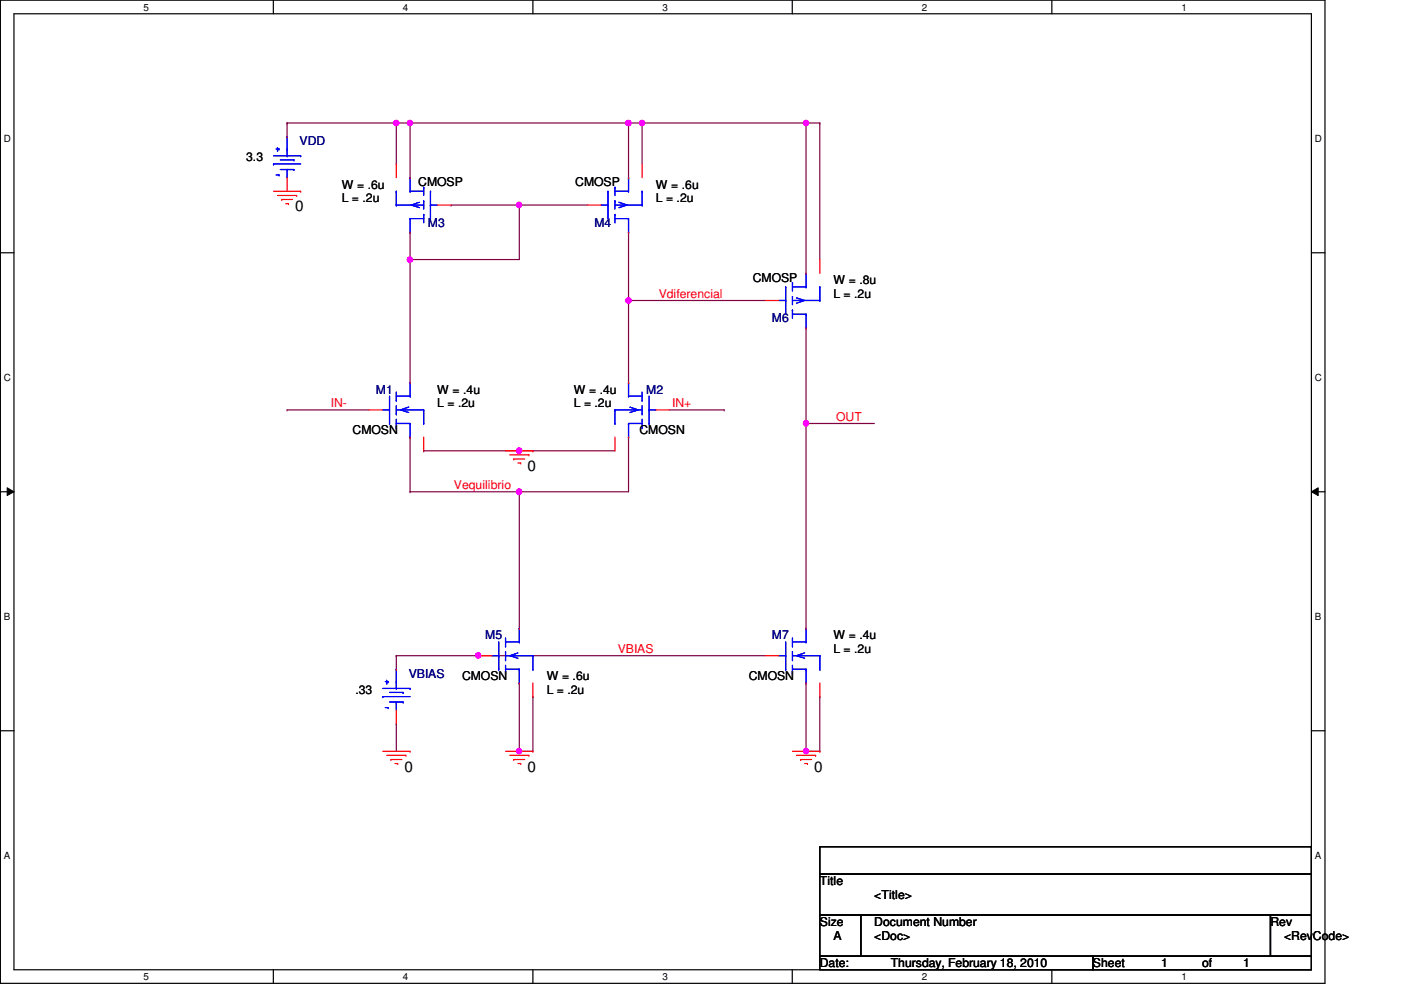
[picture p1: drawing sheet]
<svg xmlns="http://www.w3.org/2000/svg" width="297mm" height="210mm" viewBox="0 0 297 210" stroke-linecap="round" stroke-linejoin="round" font-family="sans-serif">
<path d="M.1 0h280.8v208.5h-280.8zM3 2.9h275v202.7h-275z" fill="none" stroke="#000" stroke-width=".25"/>
<g fill="#fff">
<path d="M30.4 .3h1.2v2.4h-1.2z"/>
<path d="M30.4 205.9h1.2v2.3h-1.2z"/>
</g>
<path d="M58 0v2.9M58 205.6v2.9" fill="none" stroke="#000" stroke-width=".25"/>
<g fill="#fff">
<path d="M85.4 .3h1.2v2.4h-1.2z"/>
<path d="M85.4 205.9h1.2v2.3h-1.2z"/>
</g>
<path d="M113 0v2.9M113 205.6v2.9" fill="none" stroke="#000" stroke-width=".25"/>
<g fill="#fff">
<path d="M140.5 .3h1.1v2.4h-1.1z"/>
<path d="M140.5 205.9h1.1v2.3h-1.1z"/>
</g>
<path d="M168 0v2.9M168 205.6v2.9" fill="none" stroke="#000" stroke-width=".25"/>
<g fill="#fff">
<path d="M195.4 .3h1.2v2.4h-1.2z"/>
<path d="M195.4 205.9h1.2v2.3h-1.2z"/>
</g>
<path d="M223 0v2.9M223 205.6v2.9" fill="none" stroke="#000" stroke-width=".25"/>
<g fill="#fff">
<path d="M250.5 .3h1.1v2.4h-1.1z"/>
<path d="M250.5 205.9h1.1v2.3h-1.1z"/>
<path d="M.8 28.2h1.5v2.4h-1.5z"/>
<path d="M278.8 28.2h1.4v2.4h-1.4z"/>
<path d="M.8 78.9h1.5v2.3h-1.5z"/>
<path d="M278.8 78.9h1.4v2.3h-1.4z"/>
</g>
<path d="M.1 53.6h2.9M278 53.6h2.9" fill="none" stroke="#000" stroke-width=".25"/>
<g fill="#fff">
<path d="M.8 129.6h1.4v2.3h-1.4z"/>
<path d="M278.8 129.6h1.3v2.3h-1.3z"/>
</g>
<path d="M.1 104.3h2.9M278 104.3h2.9" fill="none" stroke="#000" stroke-width=".25"/>
<path d="M1.5 103.4l1.5 .9-1.5 .8zM278 104.3l1.5-.9v1.7z" fill="#000"/>
<path d="M1.5 103.4l1.5 .9-1.5 .8zM278 104.3l1.5-.9v1.7z" fill="none" stroke="#000" stroke-width=".21"/>
<g fill="#fff">
<path d="M.8 180.3h1.4v2.3h-1.4z"/>
<path d="M278.8 180.3h1.3v2.3h-1.3z"/>
</g>
<path d="M.1 154.9h2.9M278 154.9h2.9" fill="none" stroke="#000" stroke-width=".25"/>
<path d="M86.9 26.1h.1M86.9 26.1h46.4" fill="none" stroke="#800040" stroke-width=".25"/>
<circle cx="133.2" cy="26.1" r=".56" fill="#f0f"/>
<circle cx="133.2" cy="26.1" r=".56" fill="none" stroke="#f0f" stroke-width=".25"/>
<circle cx="86.9" cy="26.1" r=".56" fill="#f0f"/>
<circle cx="86.9" cy="26.1" r=".56" fill="none" stroke="#f0f" stroke-width=".25"/>
<path d="M133.3 26.1h.1M133.3 26.1h2.8M136.1 26.1h.1M136.1 26.1v8.7M170.9 26.1h.1M170.9 26.1h2.9M173.8 26.1h.1M173.8 26.1v28.9" fill="none" stroke="#800040" stroke-width=".25"/>
<circle cx="170.9" cy="26.1" r=".56" fill="#f0f"/>
<circle cx="170.9" cy="26.1" r=".56" fill="none" stroke="#f0f" stroke-width=".25"/>
<path d="M136.1 26.1h.1M136.1 26.1h34.8M170.9 26.1h.1M170.9 26.1v31.9" fill="none" stroke="#800040" stroke-width=".25"/>
<circle cx="136.1" cy="26.1" r=".56" fill="#f0f"/>
<circle cx="136.1" cy="26.1" r=".56" fill="none" stroke="#f0f" stroke-width=".25"/>
<path d="M133.3 63.7h.1M133.3 63.7h28.9M170.9 69.5h.1M170.9 69.5v20.3M170.9 89.8h.1M170.9 89.8h14.5" fill="none" stroke="#800040" stroke-width=".25"/>
<circle cx="133.2" cy="63.7" r=".56" fill="#f0f"/>
<circle cx="133.2" cy="63.7" r=".56" fill="none" stroke="#f0f" stroke-width=".25"/>
<path d="M86.9 55h.1M86.9 55v26.1M110.1 43.5h.1M110.1 43.5h14.5M110.1 43.5v11.5" fill="none" stroke="#800040" stroke-width=".25"/>
<circle cx="110.1" cy="43.4" r=".56" fill="#f0f"/>
<circle cx="110.1" cy="43.4" r=".56" fill="none" stroke="#f0f" stroke-width=".25"/>
<path d="M86.9 55h.1M86.9 55h23.2" fill="none" stroke="#800040" stroke-width=".25"/>
<circle cx="86.9" cy="55" r=".56" fill="#f0f"/>
<circle cx="86.9" cy="55" r=".56" fill="none" stroke="#f0f" stroke-width=".25"/>
<path d="M86.9 49.2h.1M86.9 49.2v5.8M95.6 43.5h.1M95.6 43.5h14.5M133.3 49.2h.1M133.3 49.2v14.5M86.9 92.7h.1M86.9 92.7v11.6M110.1 104.3h.1M110.1 104.3h23.2" fill="none" stroke="#800040" stroke-width=".25"/>
<circle cx="110" cy="104.2" r=".56" fill="#f0f"/>
<circle cx="110" cy="104.2" r=".56" fill="none" stroke="#f0f" stroke-width=".25"/>
<path d="M110.1 95.6h.1M110.1 95.6h20.3M133.3 92.7h.1M133.3 92.7v11.6" fill="none" stroke="#800040" stroke-width=".25"/>
<circle cx="110.1" cy="95.5" r=".56" fill="#f0f"/>
<circle cx="110.1" cy="95.5" r=".56" fill="none" stroke="#f0f" stroke-width=".25"/>
<path d="M133.3 63.7h.1M133.3 63.7v17.4M170.9 89.8h.1M170.9 89.8v43.4M110.1 104.3h.1M110.1 104.3v28.9" fill="none" stroke="#800040" stroke-width=".25"/>
<circle cx="170.9" cy="89.8" r=".56" fill="#f0f"/>
<circle cx="170.9" cy="89.8" r=".56" fill="none" stroke="#f0f" stroke-width=".25"/>
<path d="M101.4 139h.1M101.4 139h60.8" fill="none" stroke="#800040" stroke-width=".25"/>
<circle cx="101.4" cy="139" r=".56" fill="#f0f"/>
<circle cx="101.4" cy="139" r=".56" fill="none" stroke="#f0f" stroke-width=".25"/>
<path d="M89.8 95.6h.1M89.8 95.6h20.3M86.9 104.3h.1M86.9 104.3h23.2M110.1 144.8h.1M110.1 159.3h.1M110.1 144.8v14.5M113 147.7h.1M113 147.7v11.6h-2.9" fill="none" stroke="#800040" stroke-width=".25"/>
<circle cx="110.1" cy="159.3" r=".56" fill="#f0f"/>
<circle cx="110.1" cy="159.3" r=".56" fill="none" stroke="#f0f" stroke-width=".25"/>
<path d="M170.9 159.3h.1M170.9 144.8v14.5M173.8 147.7h.1M173.8 147.7v11.6" fill="none" stroke="#800040" stroke-width=".25"/>
<circle cx="170.9" cy="159.3" r=".56" fill="#f0f"/>
<circle cx="170.9" cy="159.3" r=".56" fill="none" stroke="#f0f" stroke-width=".25"/>
<path d="M84 26.1h.1M84 26.1h2.9M86.9 26.1h.1M86.9 26.1v11.6M84 139h.1M84 139h17.4M170.9 159.3h.1M170.9 159.3h2.9" fill="none" stroke="#800040" stroke-width=".25"/>
<circle cx="84" cy="26.1" r=".56" fill="#f0f"/>
<circle cx="84" cy="26.1" r=".56" fill="none" stroke="#f0f" stroke-width=".25"/>
<g fill="none" stroke="#800040" stroke-width=".25">
<path d="M60.9 26.1h.1M60.9 26.1h23.1v8.7M60.9 26.1v2.9M84 34.8h.1M133.3 26.1h.1M133.3 26.1v11.6M60.9 86.9h.1M60.9 86.9h17.3M141.9 86.9h11.6M153.5 86.9h.1M84 139h.1M84 139v2.9"/>
<path d="M84 153.5h.1M84 153.5v5.8"/>
</g>
<g fill="none" stroke="#f00" stroke-width=".25">
<path d="M60.9 29h.1M60.9 37.7v2.9M84 34.8v2.9M86.9 37.7h.1M133.3 37.7h.1M136.1 34.8v2.9M58 40.6h5.8M58.8 41.4h4.1M59.7 42.3h.1M59.7 42.3h2.3M60.6 43.2h.6M61.2 43.2h.1"/>
<path d="M62.9 41.4h.1M63.8 40.6h.1M86.9 49.2h.1M92.7 43.5h2.9M124.6 43.5h2.9M133.3 49.2h.1M170.9 58h.1M173.8 55v3M162.2 63.7h2.9M170.9 69.5h.1M78.2 86.9h2.9M86.9 92.7h.1"/>
<path d="M86.9 81.1h.1M89.8 92.7v2.9M107.2 95.6h5.8M108.1 96.4h4M108.9 97.3h.1M108.9 97.3h2.3M109.8 98.2h.6M110.4 98.2h.1M112.1 96.4h.1M113 95.6h.1M130.4 92.7v2.9M133.3 92.7h.1"/>
<path d="M133.3 81.1h.1M139.1 86.9h2.8M101.4 139h2.9M110.1 133.2h.1M162.2 139h2.9M170.9 133.2h.1M81.1 159.3h5.8M84 141.9h.1M84 150.6v2.9M86.9 159.3h.1M107.2 159.3h5.8M110.1 144.8h.1"/>
<path d="M113 159.3h.1M113 144.8v2.9M168 159.3h5.8M170.9 144.8h.1M173.8 159.3h.1M173.8 144.8v2.9M82 160.1h4.1M82.9 161h.1M82.9 161h2.3M83.7 161.9h.6M84.3 161.9h.1M86.1 160.1h.1"/>
<path d="M108.1 160.1h4M108.9 161h.1M108.9 161h2.3M109.8 161.9h.6M110.4 161.9h.1M112.1 160.1h.1M168.9 160.1h4M169.8 161h.1M169.8 161h2.3M170.6 161.9h.6M171.2 161.9h.1M172.9 160.1h.1"/>
</g>
<path d="M173.8 179.5h104.2v5.8h-104.2zM173.8 185.3h104.2v8.7h-104.2zM173.8 194h8.7v8.7h-8.7zM182.5 194h86.9v8.7h-86.9zM269.4 194h8.6v8.7h-8.6zM173.8 202.7h57.9v2.9h-57.9zM231.7 202.7h46.3v2.9h-46.3z" fill="none" stroke="#000" stroke-width=".25"/>
<g fill="none" stroke="#00f" stroke-width=".25">
<path d="M58 34.8h.1M58 34.8h5.8M58 33h5.8M58.5 31.6h.6M58.5 37.1h.6M58.8 31.9h.1M58.8 31.3v.6M59.1 31.6h.1M59.1 37.1h.1M59.4 33.9h2.9M59.4 35.9h2.9M60.9 33h.1"/>
<path d="M60.9 35.9h.1M60.9 29h.1M60.9 29v4M60.9 35.9v1.8M62.3 33.9h.1M62.3 35.9h.1M63.8 33h.1M86.9 37.7h.1M86.9 37.7v2.9M89.8 39.7h.1M89.8 39.7v1.7M130.4 39.7h.1"/>
<path d="M130.4 39.7v1.7M133.3 37.7h.1M133.3 37.7v2.9M84 40.6h.1M84 43.5h.1M84 40.6v2.9M84 43.5h5.8M86.9 40.6h.1M86.9 46.4h.1M86.9 49.2h.1M86.9 40.6h2.9M86.9 46.4h2.9"/>
<path d="M86.9 46.4v2.8M88.9 42.9l-1.7 .6 1.7 .5M89.8 45.5h.1M89.8 42.6h.1M89.8 42.6v1.7M89.8 45.5v1.7M91.3 40.6h.1M91.3 43.5h.1M91.3 40.6v5.8M91.3 43.5h1.4M127.5 43.5h1.4M128.9 40.6h.1"/>
<path d="M128.9 43.5h.1M128.9 40.6v5.8M130.4 45.5h.1M130.4 42.6h.1M130.4 42.6v1.7M130.4 45.5v1.7M130.4 40.6h2.9M130.4 46.4h2.9M130.4 43.5h5.7M131.2 42.9l1.8 .6-1.8 .5M133.3 40.6h.1M133.3 46.4h.1"/>
<path d="M133.3 49.2h.1M133.3 46.4v2.8M136.1 40.6h.1M136.1 43.5h.1M136.1 40.6v2.9M168 59.9h.1M168 59.9v1.8M170.9 58h.1M170.9 58v2.8M165.1 63.7h1.5M166.6 60.8h.1M166.6 63.7h.1"/>
<path d="M166.6 60.8v5.8M168 65.7h.1M168 62.9h.1M168 60.8h2.9M168 66.6h2.9M168 63.7h5.8M168 62.9v1.7M168 65.7v1.8M168.9 63.2l1.7 .5-1.7 .6M170.9 60.8h.1M170.9 66.6h.1M170.9 69.5h.1"/>
<path d="M170.9 66.6v2.9M173.8 60.8h.1M173.8 63.7h.1M173.8 60.8v2.9M81.1 86.9h1.5M82.6 89.8h.1M82.6 86.9h.1M82.6 84v5.8M84 84.9h.1M84 87.8h.1M84 90.7h.1M84 89.8h2.9"/>
<path d="M84 84h2.9M84 86.9h5.8M84 83.1v1.8M84 86v1.8M84 88.9v1.8M86.7 86.3l-1.8 .6 1.8 .6M86.9 89.8h.1M86.9 84h.1M86.9 92.7h.1M86.9 81.1h.1M86.9 81.1v2.9M86.9 89.8v2.9"/>
<path d="M89.8 89.8h.1M89.8 86.9h.1M89.8 86.9v2.9M130.4 89.8h.1M130.4 86.9h.1M130.4 86.9v2.9M130.4 86.9h5.7M133.3 89.8h.1M133.3 84h.1M133.3 92.7h.1M133.3 81.1h.1M133.3 89.8h2.8"/>
<path d="M133.3 84h2.8M133.3 81.1v2.9M133.3 89.8v2.9M133.6 86.3l1.7 .6-1.7 .6M136.1 84.9h.1M136.1 87.8h.1M136.1 90.7h.1M136.1 83.1v1.8M136.1 86v1.8M136.1 88.9v1.8M137.6 89.8h.1M137.6 86.9h.1"/>
<path d="M137.6 84v5.8M137.6 86.9h1.5M104.3 139h1.4M105.7 139h.1M105.7 136.1v5.8M107.2 137h.1M107.2 139.9h.1M107.2 136.1h2.9M107.2 139h5.8M107.2 135.3v1.7M107.2 138.1v1.8M109.8 138.4l-1.7 .6 1.7 .6"/>
<path d="M110.1 136.1h.1M110.1 133.2h.1M110.1 133.2v2.9M113 139h.1M113 139v2.9M165.1 139h1.5M166.6 139h.1M166.6 136.1v5.8M168 137h.1M168 139.9h.1M168 136.1h2.9M168 139h5.8"/>
<path d="M168 135.3v1.7M168 138.1v1.8M170.6 138.4l-1.7 .6 1.7 .6M170.9 136.1h.1M170.9 133.2h.1M170.9 133.2v2.9M173.8 139h.1M173.8 139v2.9M81.1 147.7h.1M81.1 147.7h5.8M81.1 146h5.8M81.7 144.5h.6"/>
<path d="M81.7 150h.6M82 144.8h.1M82 144.2v.6M82.3 144.5h.1M82.3 150h.1M82.6 146.8h2.9M82.6 148.8h2.9M84 146h.1M84 148.8h.1M84 141.9h.1M84 141.9v4.1M84 148.8v1.8"/>
<path d="M85.5 146.8h.1M85.5 148.8h.1M86.9 146h.1M105.7 141.9h.1M107.2 142.8h.1M107.2 141.9h2.9M107.2 141.1v1.7M110.1 141.9h.1M110.1 144.8h.1M110.1 141.9v2.9M113 141.9h.1M166.6 141.9h.1"/>
<path d="M168 142.8h.1M168 141.9h2.9M168 141.1v1.7M170.9 141.9h.1M170.9 144.8h.1M170.9 141.9v2.9M173.8 141.9h.1"/>
</g>
<circle cx="133.2" cy="26.1" r=".56" fill="#f0f"/>
<circle cx="133.2" cy="26.1" r=".56" fill="none" stroke="#f0f" stroke-width=".25"/>
<circle cx="86.9" cy="26.1" r=".56" fill="#f0f"/>
<circle cx="86.9" cy="26.1" r=".56" fill="none" stroke="#f0f" stroke-width=".25"/>
<circle cx="170.9" cy="26.1" r=".56" fill="#f0f"/>
<circle cx="170.9" cy="26.1" r=".56" fill="none" stroke="#f0f" stroke-width=".25"/>
<circle cx="136.1" cy="26.1" r=".56" fill="#f0f"/>
<circle cx="136.1" cy="26.1" r=".56" fill="none" stroke="#f0f" stroke-width=".25"/>
<circle cx="133.2" cy="63.7" r=".56" fill="#f0f"/>
<circle cx="133.2" cy="63.7" r=".56" fill="none" stroke="#f0f" stroke-width=".25"/>
<circle cx="110.1" cy="43.4" r=".56" fill="#f0f"/>
<circle cx="110.1" cy="43.4" r=".56" fill="none" stroke="#f0f" stroke-width=".25"/>
<circle cx="86.9" cy="55" r=".56" fill="#f0f"/>
<circle cx="86.9" cy="55" r=".56" fill="none" stroke="#f0f" stroke-width=".25"/>
<circle cx="110" cy="104.2" r=".56" fill="#f0f"/>
<circle cx="110" cy="104.2" r=".56" fill="none" stroke="#f0f" stroke-width=".25"/>
<circle cx="110.1" cy="95.5" r=".56" fill="#f0f"/>
<circle cx="110.1" cy="95.5" r=".56" fill="none" stroke="#f0f" stroke-width=".25"/>
<circle cx="170.9" cy="89.8" r=".56" fill="#f0f"/>
<circle cx="170.9" cy="89.8" r=".56" fill="none" stroke="#f0f" stroke-width=".25"/>
<circle cx="101.4" cy="139" r=".56" fill="#f0f"/>
<circle cx="101.4" cy="139" r=".56" fill="none" stroke="#f0f" stroke-width=".25"/>
<circle cx="110.1" cy="159.3" r=".56" fill="#f0f"/>
<circle cx="110.1" cy="159.3" r=".56" fill="none" stroke="#f0f" stroke-width=".25"/>
<circle cx="170.9" cy="159.3" r=".56" fill="#f0f"/>
<circle cx="170.9" cy="159.3" r=".56" fill="none" stroke="#f0f" stroke-width=".25"/>
<circle cx="84" cy="26.1" r=".56" fill="#f0f"/>
<circle cx="84" cy="26.1" r=".56" fill="none" stroke="#f0f" stroke-width=".25"/>
<g font-size="3.2">
<text x="62.6" y="44.8">0</text>
<text x="111.8" y="99.9">0</text>
<text x="85.8" y="163.6">0</text>
<text x="111.8" y="163.6">0</text>
<text x="172.6" y="163.6">0</text>
</g>
<g font-size="2.6">
<text x="52.2" y="34.2">3.3</text>
<text x="72.5" y="40">W = .6u</text>
<text x="88.7" y="39.4">CMOSP</text>
<text x="122" y="39.4">CMOSP</text>
<text x="139.1" y="40">W = .6u</text>
<text x="72.5" y="42.9">L = .2u</text>
<text x="139.1" y="42.9">L = .2u</text>
<text x="159.6" y="59.7">CMOSP</text>
<text x="176.7" y="60.3">W = .8u</text>
<text x="176.7" y="63.2">L = .2u</text>
<text x="92.7" y="83.4">W = .4u</text>
<text x="121.7" y="83.4">W = .4u</text>
<text x="92.7" y="86.3">L = .2u</text>
<text x="121.7" y="86.3">L = .2u</text>
<text x="74.8" y="92.1">CMOSN</text>
<text x="135.6" y="92.1">CMOSN</text>
<text x="176.7" y="135.6">W = .4u</text>
<text x="176.7" y="138.4">L = .2u</text>
<text x="75.3" y="147.2">.33</text>
<text x="98" y="144.2">CMOSN</text>
<text x="115.9" y="144.2">W = .6u</text>
<text x="115.9" y="147.2">L = .2u</text>
<text x="158.7" y="144.2">CMOSN</text>
<text x="173.8" y="187.7">Title</text>
<text x="185.4" y="190.6">&lt;Title&gt;</text>
<text x="173.8" y="196.3">Size</text>
<text x="185.4" y="196.3">Document Number</text>
<text x="269.4" y="196.3">Rev</text>
<text x="176.7" y="199.3">A</text>
<text x="185.4" y="199.3">&lt;Doc&gt;</text>
<text x="272.2" y="199.3">&lt;RevCode&gt;</text>
<text x="173.8" y="205.1">Date:</text>
<text x="188.8" y="205.1">Thursday, February 18, 2010</text>
<text x="231.7" y="205.1">Sheet</text>
<text x="246.2" y="205.1">1</text>
<text x="254.9" y="205.1">of</text>
<text x="263.6" y="205.1">1</text>
</g>
<g font-size="2.6" fill="#000080">
<text x="63.5" y="30.7">VDD</text>
<text x="90.7" y="48.1">M3</text>
<text x="126" y="48.1">M4</text>
<text x="163.7" y="68.4">M6</text>
<text x="79.7" y="83.4">M1</text>
<text x="137" y="83.4">M2</text>
<text x="102.9" y="135.6">M5</text>
<text x="163.7" y="135.6">M7</text>
<text x="86.7" y="143.7">VBIAS</text>
</g>
<g font-size="2.6" fill="#f00">
<text x="139.7" y="63.1">Vdiferencial</text>
<text x="70.1" y="86.3">IN-</text>
<text x="142.5" y="86.3">IN+</text>
<text x="177.3" y="89.2">OUT</text>
<text x="96.2" y="103.7">Vequilibrio</text>
<text x="131" y="138.4">VBIAS</text>
</g>
<g font-size="2.1">
<text x="30.4" y="2.2">5</text>
<text x="85.4" y="2.2">4</text>
<text x="140.5" y="2.2">3</text>
<text x="195.4" y="2.2">2</text>
<text x="250.5" y="2.2">1</text>
<text x=".8" y="30.1">D</text>
<text x="278.8" y="30.1">D</text>
<text x=".8" y="80.8">C</text>
<text x="278.8" y="80.8">C</text>
<text x=".8" y="131.5">B</text>
<text x="278.8" y="131.5">B</text>
<text x=".8" y="182.2">A</text>
<text x="278.8" y="182.2">A</text>
<text x="30.4" y="207.8">5</text>
<text x="85.4" y="207.8">4</text>
<text x="140.5" y="207.8">3</text>
<text x="195.4" y="207.8">2</text>
<text x="250.5" y="207.8">1</text>
</g>
</svg>
